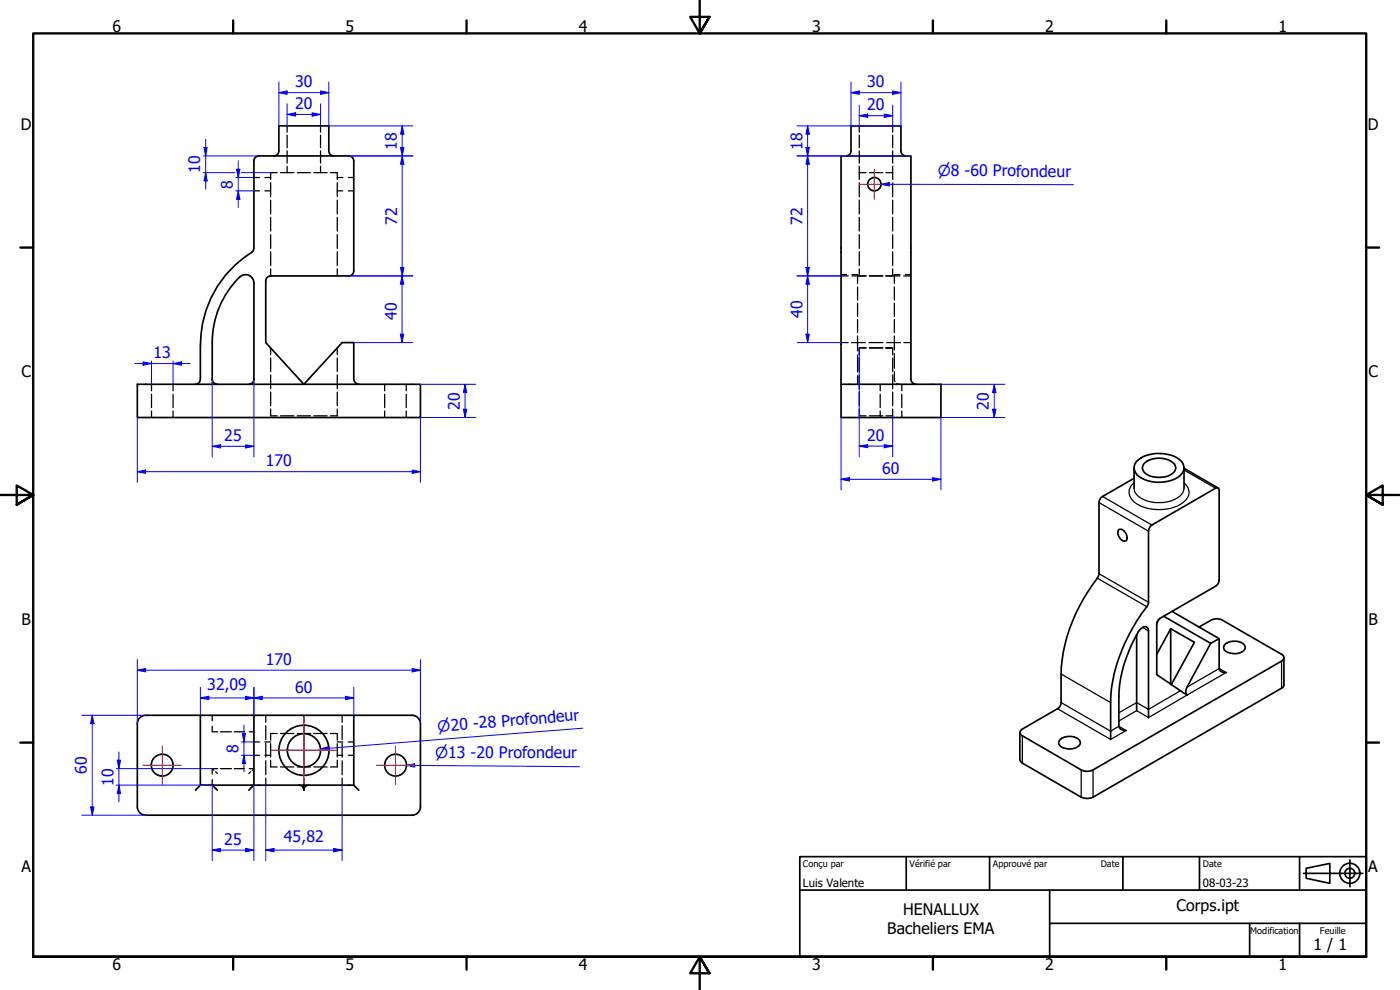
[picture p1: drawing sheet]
<svg xmlns="http://www.w3.org/2000/svg" width="420mm" height="297mm" viewBox="0 0 420 297" stroke-linecap="round" stroke-linejoin="round" font-family="sans-serif">
<!-- layer: Hidden (ISO) -->
<g fill="none" stroke="#000" stroke-width=".38">
<path d="M86.2 37.8v1.9M96.2 37.8v1.9M257.9 37.8v1.9M267.9 37.8v1.9M76.2 57.3h1.7M76.2 53.3h1.7M79.5 57.3h1.7M79.5 53.3h1.7M81.2 54.8v4.2M83.2 51.8h-2v2M84.2 51.8h4M86.2 40.6v3.7"/>
<path d="M86.2 45.3v3.6M86.2 49.9v1.9M89.2 51.8h4M94.2 51.8h4M96.2 40.6v3.7M96.2 45.3v3.6M96.2 49.9v1.9M99.2 51.8h2v2M101.2 54.8v4.2M101.2 57.3h1.7M101.2 53.3h1.7M104.5 57.3h1.7"/>
<path d="M104.5 53.3h1.7M257.9 51.8h2M257.9 40.6v3.7M257.9 45.3v3.6M257.9 49.9v3.9M257.9 54.8v4.2M260.9 51.8h4M265.9 51.8h2M267.9 40.6v3.7M267.9 45.3v3.6M267.9 49.9v3.9M267.9 54.8v4.2"/>
<path d="M81.2 60.1v4.1M81.2 65.2v4.1M81.2 70.4v4.1M81.2 75.6v4.1M101.2 60.1v4.1M101.2 65.2v4.1M101.2 70.4v4.1M101.2 75.6v4.1M257.9 60.1v4.1M257.9 65.2v4.1M257.9 70.4v4.1M257.9 75.6v4.1"/>
<path d="M267.9 60.1v4.1M267.9 65.2v4.1M267.9 70.4v4.1M267.9 75.6v4.1M81.2 80.7v2.1M101.2 80.7v2.1M252.4 82.4h1.7M252.4 82.8h2.2M255.7 82.4h1.7v.3M255.7 82.8h4.2M257.4 82.9v2.2M257.4 86.1v3.9"/>
<path d="M257.4 91v3.9M257.4 95.9v3.9M257.9 80.7v2.1M260.9 82.8h4M267.9 80.7v2.1h-2h4.2M268.4 82.9v2.2M268.4 86.1v3.9M268.4 91v3.9M268.4 95.9v3.9M270.1 82.4h-1.7v.3M271.2 82.8h2.2M271.7 82.4h1.7"/>
<path d="M45.5 115.3v2M45.5 118.3v4M51.9 115.3v2M51.9 118.3v4M63.7 113.8v.5M63.7 114.8v.5M76.2 113.8v.5M76.2 114.8v.5M81.2 104.4v2M81.2 107.4v4.1M81.2 112.5v4.1M81.2 117.7v4"/>
<path d="M101.2 104.4v2M101.2 107.4v4.1M101.2 112.5v4.1M101.2 117.7v4M115.4 115.3v2M115.4 118.3v4M121.9 115.3v2M121.9 118.3v4M252.4 102.8h2.1M255.5 102.8h4.2M257.4 100.8v4.5M257.4 106.5v5.1"/>
<path d="M257.4 112.8v2.5M257.9 107.4v4.1M257.9 112.5v4.1M257.9 117.7v4M259.9 104.4h-2v2M260.8 102.8h4.2M260.9 104.4h4M264.2 115.3v2M264.2 118.3v4M265.9 104.4h2h-2M266.1 102.8h4.2M267.9 104.4v2"/>
<path d="M267.9 107.4v4.1M267.9 112.5v4.1M267.9 117.7v4M268.4 111.6v2.6l.2 .3M268.4 100.8v4.2M268.4 106.1v4.4M269.1 115l.8 .3M270.6 115.3v2M270.6 118.3v4M271.3 102.8h2.1M45.5 123.3v2M51.9 123.3v2"/>
<path d="M81.2 122.7v2.1h2M84.2 124.8h4M89.2 124.8h4M94.2 124.8h4M101.2 122.7v2.1h-2M115.4 123.3v2M121.9 123.3v2M257.9 122.7v2.1h2M260.9 124.8h4M264.2 123.3v2M267.9 122.7v2.1h-2M270.6 123.3v2"/>
<path d="M63.7 214.6v1.7M63.7 217.9v1.7h1.6M66.2 219.6h3.3M70.3 219.6h3M74.8 219.6h1.4M79.8 214.6v2.1M79.8 217.7v4.2M91.2 214.6v2.2M91.2 217.9v2.2M102.7 214.6v2.1M102.7 217.7v4.2M63.7 233.9v1.7"/>
<path d="M63.7 230.6l.5 .5M64.7 231.6l.5 .5M65.3 230.6h-1.6v1.7M66.2 230.6h3.3M70.3 230.6h3M74.8 230.6h1.4l-.5 .5M75.2 231.6l-.5 .5M76.2 226.6h1.7M76.2 222.6h1.7M79.5 226.6h1.7M79.5 222.6h1.7M79.8 223v4.2"/>
<path d="M79.8 228.3v4.2M79.8 233.5v2.1M81.2 223.1v4M81.2 228.1v2h2M83.2 220.1h-2v2M84.2 230.1h4M84.2 220.1h4M89.2 230.1h4M89.2 220.1h4M91.2 230.1v2.2M91.2 233.4v2.2M94.2 230.1h4"/>
<path d="M94.2 220.1h4M99.2 220.1h2v2M101.2 223.1v4M101.2 228.1v2h-2M101.2 226.6h1.7M101.2 222.6h1.7M102.7 223v4.2M102.7 228.3v4.2M102.7 233.5v2.1M104.5 226.6h1.7M104.5 222.6h1.7"/>
</g>
<!-- layer: Visible (ISO) -->
<g fill="none" stroke="#000" stroke-width=".51">
<path d="M83.7 45.3v-7.5h15v7.5M83.7 45.3a1.49 1.49 0 0 1-1.5 1.5M98.7 45.3a1.49 1.49 0 0 0 1.5 1.5M104.7 46.8a1.49 1.49 0 0 1 1.5 1.5v33M104.7 46.8h-27a1.49 1.49 0 0 0-1.5 1.4v26.2l-.2 .8-.5 .5M255.4 45.3a1.49 1.49 0 0 1-1.5 1.5M255.4 45.3v-7.5h15v7.5M270.4 45.3a1.49 1.49 0 0 0 1.5 1.5M75.5 75.7a32.5 32.5 0 0 0-15.3 27.6M81.2 82.8h23.5M81.2 82.8a1.49 1.49 0 0 0-1.4 1.5v18.5l11.4 12.5 11.5-12.5h3.5v11l.4 1.1 1.1 .4M106.2 81.3a1.49 1.49 0 0 1-1.5 1.5"/>
<path d="M41.2 115.3h85v10h-85zM60.1 103.3v10.5a1.52 1.52 0 0 1-1.4 1.5M65.2 115.3l-.7-.3a1.31 1.31 0 0 1-.8-1.2v-11a27.2 27.2 0 0 1 8.6-20 2.51 2.51 0 0 1 3.9 2.1v28.9a1.52 1.52 0 0 1-1.5 1.5M252.4 115.3h30v10h-30v-78.5h21v67l.4 1.1 1.1 .4M341.1 138.4a10.7 10.7 0 0 1 13-.4 3 3 0 0 1-.5 5.2 11 11 0 0 1-12.4-.7 2.92 2.92 0 0 1-.1-4.1zM343.7 138.8a7.1 7.1 0 0 1 8.8 .4 2.14 2.14 0 0 1-1.2 3.2 7.1 7.1 0 0 1-8.1-.9 1.85 1.85 0 0 1 .5-2.7zM335.7 158.9a2.28 2.28 0 0 1 2.5 2.9 1.2 1.2 0 0 1-1.2 .5 1.2 1.2 0 0 1-1-.9 2.29 2.29 0 0 1-.3-2.5zM340.4 143.5l-9.5 5.5-.9 1-.2 .8v21.8a77.1 77.1 0 0 0-8 13.9 44.6 44.6 0 0 0-3.3 15.7v8.6l-.5 1.3-.6 .5-10.6 6.1a1.06 1.06 0 0 0-.7 1.1 1.06 1.06 0 0 0 .7 1l17.7 10.2 1.8 .4 1.2-.1 57.1-32.9a1.09 1.09 0 0 0 .7-1.1 1.09 1.09 0 0 0-.7-1l-18.2-10.4-1.2-.2-1.3 .2-4 2.2M340.4 140.4v6.1M355.3 140.5l10.3 5.9M355.3 140.4v6.1M341.1 190.5v22.7"/>
<path d="M347.2 196.3l4.1-7.7v16.7M347.8 185.9l-.6 1M349.2 184.9l14.1 8.1M351.3 188.6l7.2 4.1-7 12.7-.1-.1M351.7 183.4l14.2 8.2M363.3 193l-7.3 13.6a1.62 1.62 0 0 0 .3 1.9l-9.1-6.1v-15.5l.4-.9 .6-.5 16.6-9.6 .9-1 .2-.9-.1-27.3a.63 .63 0 0 0-1-.2l-19.1 11-.6 .6-.4 1.3v21.3l-.3 .9a52.6 52.6 0 0 0-11 27.1l-.1 13.2M363.3 193l2.6-1.4v9a1.8 1.8 0 0 0 2.1 1.2M367.7 193.3a4.7 4.7 0 0 1 5.7 .2 1.61 1.61 0 0 1-1.2 2.4l-2.3 .2a2.15 2.15 0 0 1-2.6-2.4zM385.3 197.3v8.2l-.3 .7-57.5 33.2-1.2 .2-1.8-.4-18-10.6-.4-.6v-8.2M41.2 217.1v25a2.51 2.51 0 0 0 2.5 2.5M43.7 214.6h16.4M43.7 214.6a2.51 2.51 0 0 0-2.5 2.5"/>
<path d="M76.2 214.6h-16.1v21h16.1l-1.5 1.5M76.2 214.6h30v21h-30zM106.2 214.6h17.5M123.7 214.6a2.51 2.51 0 0 1 2.5 2.5M126.2 217.1v25a2.51 2.51 0 0 1-2.5 2.5M344.7 215.3v-26a1.18 1.18 0 0 0-.8-1.3 1.18 1.18 0 0 0-1.4 .6 35.8 35.8 0 0 0-5.7 12.7 31.5 31.5 0 0 0-1 7.7v8.9a1.93 1.93 0 0 0 2.1 1.3M60.1 235.6l-1.4 1.5M63.7 235.6l1.5 1.5M89.8 235.6l1 .4 .4 1.1M91.2 235.6v1.5M92.6 235.6l-1 .4-.4 1.1M106.2 235.6l1.5 1.5"/>
<path d="M318.2 221.9a4.2 4.2 0 0 1 6 .6 2.13 2.13 0 0 1-2.3 2.1 4.8 4.8 0 0 1-3.9-1 1.32 1.32 0 0 1 .2-1.7zM43.7 244.6h80"/>
<circle cx="262.4" cy="55.3" r="2"/>
<circle cx="48.7" cy="229.6" r="3.3"/>
<circle cx="91.2" cy="225.1" r="7.5"/>
<circle cx="91.2" cy="225.1" r="5"/>
<circle cx="118.7" cy="229.6" r="3.3"/>
</g>
<!-- layer: Visible Narrow (ISO) -->
<g fill="none" stroke="#000" stroke-width=".38">
<path d="M329.8 150.8l14.9 8.6M330.9 149l14.8 8.5M340.4 146.5a4.7 4.7 0 0 0 4 3.9 10.7 10.7 0 0 0 10.1-2l.5-.6 .3-1.3M340.4 144.8a3.5 3.5 0 0 0 0 5.9 13.3 13.3 0 0 0 14.8 0 3.5 3.5 0 0 0 .1-5.9M355.3 141l9.5 5.5M329.3 173.5l14.9 8.5M329.8 172.1l14.9 8.6M342.9 188.3l1.8 1M384.6 198.4v8.1M318.5 210.8l14.8 8.6 2.5-1.5 2.1 1.3-4.6 2.7-15.9-9.3M318.5 202.2l14.8 8.6M354.3 207.2l-9.6 5.6-3.6-2-5.3 3.1"/>
<path d="M356.2 206.2l9.7-5.6 2.1 1.2-23.3 13.5-3.6-2.1-5.3 3.1M306.8 220.8v8.2M324.5 231v8.2M328 231v8.2"/>
</g>
<!-- layer: Border (ISO) -->
<g fill="none" stroke="#000" stroke-width=".7">
<path d="M70 6.1v3.9M140 6.1v3.9M210 0v10l-2.9-4.9h5.8l-2.9 4.9 2.9-4.9M280 6.1v3.9M350 6.1v3.9M6.1 74.3h3.9M410 74.3h3.9M0 148.5h10l-5-2.8v5.7l5-2.9-5 2.9M420 148.5h-10l5-2.8v5.7l-5-2.9 5 2.9M6.1 222.8h3.9M410 222.8h3.9M10 287.1v-277.1h400v277.1h-400h400"/>
<path d="M70 287.1v3.8M140 287.1v3.8M212.9 292l-2.9-4.9 2.9 4.9h-5.8l2.9-4.9v9.9M280 287.1v3.8M350 287.1v3.8"/>
</g>
<!-- layer: Title (ISO) -->
<g fill="none" stroke="#000" stroke-width=".51">
<path d="M240 257h170v30.1h-170zM272 257v10.1M297 257v10.1M337 257v10.1M360 257v10.1M390 257v10.1M405.1 258v8.1M240 267.1h170M315 277h95M315 267.1v20M375 277v10.1M390 277v10.1"/>
<path d="M391.2 262.1h17.8M392 260.5l7.1-1.4v5.9l-7.1-1.5z"/>
<circle cx="405.1" cy="262" r="3"/>
<circle cx="405.1" cy="262" r="1.49"/>
</g>
<!-- layer: Dimension (ISO) -->
<path d="M41.2 141.5h2.5" fill="none" stroke="#00f" stroke-width=".3"/>
<path d="M41.2 141.5l2.5-.5v1z" fill-rule="evenodd" fill="#00f"/>
<path d="M41.2 141.5l2.5-.5v1zM123.7 141.5h2.5" fill="none" stroke="#00f" stroke-width=".3"/>
<path d="M123.7 141l2.5 .5-2.5 .5z" fill-rule="evenodd" fill="#00f"/>
<path d="M139.6 115.3v2.5M41.2 125.3v19.4M126.2 125.3v19.4M43.7 141.5h80M123.7 141l2.5 .5-2.5 .5z" fill="none" stroke="#00f" stroke-width=".3"/>
<path d="M139.6 115.3l.5 2.5h-1z" fill-rule="evenodd" fill="#00f"/>
<path d="M139.6 115.3l.5 2.5h-1zM139.6 122.8v2.5" fill="none" stroke="#00f" stroke-width=".3"/>
<path d="M139.1 122.8h1l-.5 2.5z" fill-rule="evenodd" fill="#00f"/>
<path d="M93.7 34.3h2.5M126.2 115.3h16.5M139.6 117.8v5M126.2 125.3h16.5M139.1 122.8h1l-.5 2.5z" fill="none" stroke="#00f" stroke-width=".3"/>
<path d="M93.7 33.8l2.5 .5-2.5 .5z" fill-rule="evenodd" fill="#00f"/>
<path d="M86.2 34.3h2.5M93.7 33.8l2.5 .5-2.5 .5z" fill="none" stroke="#00f" stroke-width=".3"/>
<path d="M86.2 34.3l2.5-.5v1z" fill-rule="evenodd" fill="#00f"/>
<path d="M83.7 27.8h2.5M86.2 34.3l2.5-.5v1zM86.2 31.2v6.6M88.7 34.3h5M96.2 31.2v6.6" fill="none" stroke="#00f" stroke-width=".3"/>
<path d="M83.7 27.8l2.5-.5v1z" fill-rule="evenodd" fill="#00f"/>
<path d="M83.7 27.8l2.5-.5v1zM96.2 27.8h2.5" fill="none" stroke="#00f" stroke-width=".3"/>
<path d="M96.2 27.3l2.5 .5-2.5 .5z" fill-rule="evenodd" fill="#00f"/>
<path d="M83.7 24.6v13.2M86.2 27.8h10M96.2 27.3l2.5 .5-2.5 .5zM98.7 24.6v13.2M120.7 46.8v2.5" fill="none" stroke="#00f" stroke-width=".3"/>
<path d="M120.7 46.8l.5 2.5h-1z" fill-rule="evenodd" fill="#00f"/>
<path d="M120.7 46.8l.5 2.5h-1zM120.7 80.2v2.6" fill="none" stroke="#00f" stroke-width=".3"/>
<path d="M120.2 80.2h1l-.5 2.6z" fill-rule="evenodd" fill="#00f"/>
<path d="M71.5 50.8v2.5M104.7 46.8h19.2M120.7 49.3v30.9M104.7 82.8h19.2M120.2 80.2h1l-.5 2.6z" fill="none" stroke="#00f" stroke-width=".3"/>
<path d="M71 50.8h1l-.5 2.5z" fill-rule="evenodd" fill="#00f"/>
<path d="M71 50.8h1l-.5 2.5zM71.5 57.3v2.5" fill="none" stroke="#00f" stroke-width=".3"/>
<path d="M71.5 57.3l.5 2.5h-1z" fill-rule="evenodd" fill="#00f"/>
<path d="M70.7 53.3h5.5M70.7 57.3h5.5M71.5 57.3l.5 2.5h-1zM71.5 48.2v2.6M71.5 53.3v4M71.5 59.8v2.5M120.6 82.8v2.5" fill="none" stroke="#00f" stroke-width=".3"/>
<path d="M120.6 82.8l.6 2.5h-1.1z" fill-rule="evenodd" fill="#00f"/>
<path d="M120.6 82.8l.6 2.5h-1.1zM120.6 100.3v2.5" fill="none" stroke="#00f" stroke-width=".3"/>
<path d="M120.1 100.3h1.1l-.6 2.5z" fill-rule="evenodd" fill="#00f"/>
<path d="M61.7 51.8v2.5M104.7 82.8h19.1M120.6 85.3v15M106.2 102.8h17.6M120.1 100.3h1.1l-.6 2.5z" fill="none" stroke="#00f" stroke-width=".3"/>
<path d="M61.7 51.8l.5 2.5h-1z" fill-rule="evenodd" fill="#00f"/>
<path d="M61.7 51.8l.5 2.5h-1zM61.7 44.2v2.6" fill="none" stroke="#00f" stroke-width=".3"/>
<path d="M61.2 44.2h1l-.5 2.6z" fill-rule="evenodd" fill="#00f"/>
<path d="M61 46.8h16.7M61 51.8h9.5M61.2 44.2h1l-.5 2.6zM61.7 41.8v2.4M61.7 46.8v5M61.7 54.3v2.5M72.5 51.8h8.7M42.9 109.1h2.6" fill="none" stroke="#00f" stroke-width=".3"/>
<path d="M42.9 108.6l2.6 .5-2.6 .5z" fill-rule="evenodd" fill="#00f"/>
<path d="M42.9 108.6l2.6 .5-2.6 .5zM51.9 109.1h2.5" fill="none" stroke="#00f" stroke-width=".3"/>
<path d="M51.9 109.1l2.5-.5v1z" fill-rule="evenodd" fill="#00f"/>
<path d="M40.4 109.1h2.5M45.5 109.1h6.4M45.5 108.3v7M51.9 109.1l2.5-.5v1zM51.9 108.3v7M54.4 109.1h2.6M41.2 201.1h2.5" fill="none" stroke="#00f" stroke-width=".3"/>
<path d="M41.2 201.1l2.5-.5v1z" fill-rule="evenodd" fill="#00f"/>
<path d="M41.2 201.1l2.5-.5v1zM123.7 201.1h2.5" fill="none" stroke="#00f" stroke-width=".3"/>
<path d="M123.7 200.6l2.5 .5-2.5 .5z" fill-rule="evenodd" fill="#00f"/>
<path d="M41.2 197.9v19.2M126.2 197.9v19.2M43.7 201.1h80M103.7 209.4h2.5M123.7 200.6l2.5 .5-2.5 .5z" fill="none" stroke="#00f" stroke-width=".3"/>
<path d="M103.7 208.9l2.5 .5-2.5 .5z" fill-rule="evenodd" fill="#00f"/>
<path d="M76.2 209.4h2.5M103.7 208.9l2.5 .5-2.5 .5z" fill="none" stroke="#00f" stroke-width=".3"/>
<path d="M76.2 209.4l2.5-.5v1z" fill-rule="evenodd" fill="#00f"/>
<path d="M60.1 209.4h2.6M76.2 209.4l2.5-.5v1zM76.2 206.2v8.4M78.7 209.4h25M106.2 206.2v8.4" fill="none" stroke="#00f" stroke-width=".3"/>
<path d="M60.1 209.4l2.6-.5v1z" fill-rule="evenodd" fill="#00f"/>
<path d="M60.1 209.4l2.6-.5v1zM73.7 209.4h2.5" fill="none" stroke="#00f" stroke-width=".3"/>
<path d="M73.7 208.9l2.5 .5-2.5 .5z" fill-rule="evenodd" fill="#00f"/>
<path d="M60.1 206.2v8.4M62.7 209.4h11M73.7 208.9l2.5 .5-2.5 .5zM76.2 206.2v8.4M73.2 226.6v2.5" fill="none" stroke="#00f" stroke-width=".3"/>
<path d="M73.2 226.6l.5 2.5h-1z" fill-rule="evenodd" fill="#00f"/>
<path d="M73.2 226.6l.5 2.5h-1zM73.2 220.1v2.5" fill="none" stroke="#00f" stroke-width=".3"/>
<path d="M72.7 220.1h1l-.5 2.5z" fill-rule="evenodd" fill="#00f"/>
<path d="M73.2 217.6v2.5M35.7 228.1v2.5M72.5 226.6h3.7M72.5 222.6h3.7M72.7 220.1h1l-.5 2.5zM73.2 222.6v4M73.2 229.1v2.5" fill="none" stroke="#00f" stroke-width=".3"/>
<path d="M35.2 228.1h1l-.5 2.5z" fill-rule="evenodd" fill="#00f"/>
<path d="M35.2 228.1h1l-.5 2.5zM35.7 235.6v2.5" fill="none" stroke="#00f" stroke-width=".3"/>
<path d="M35.7 235.6l.5 2.5h-1z" fill-rule="evenodd" fill="#00f"/>
<path d="M34.9 235.6h28.8M34.9 230.6h13.7M35.7 235.6l.5 2.5h-1zM35.7 225.6v2.5M35.7 230.6v5M35.7 238.1v2.5M48.8 230.6h14.9" fill="none" stroke="#00f" stroke-width=".3"/>
<!-- layer: Symbol (ISO) -->
<path d="M98.7 224.5l-2.5 .2" fill="none" stroke="#00f" stroke-width=".3"/>
<path d="M96.2 224.7l2.4-.7 .1 1z" fill-rule="evenodd" fill="#00f"/>
<path d="M174.9 218.5l-76.2 6M96.2 224.7l2.4-.7 .1 1zM121.9 229.6l2.6 .1" fill="none" stroke="#00f" stroke-width=".3"/>
<path d="M121.9 229.6l2.6-.4v1z" fill-rule="evenodd" fill="#00f"/>
<path d="M121.9 229.6l2.6-.4v1zM124.5 229.7l49.4 .3" fill="none" stroke="#00f" stroke-width=".3"/>
<!-- layer: Dimension (ISO) -->
<path d="M73.7 255.1h2.5" fill="none" stroke="#00f" stroke-width=".3"/>
<path d="M73.7 254.6l2.5 .5-2.5 .5z" fill-rule="evenodd" fill="#00f"/>
<path d="M63.7 255.1h2.5M73.7 254.6l2.5 .5-2.5 .5z" fill="none" stroke="#00f" stroke-width=".3"/>
<path d="M63.7 255.1l2.5-.5v1z" fill-rule="evenodd" fill="#00f"/>
<path d="M63.7 235.6v22.6M76.2 235.6v22.6M63.7 255.1l2.5-.5v1zM66.2 255.1h7.5M79.8 255.1h2.4" fill="none" stroke="#00f" stroke-width=".3"/>
<path d="M79.8 255.1l2.4-.5v1z" fill-rule="evenodd" fill="#00f"/>
<path d="M79.8 255.1l2.4-.5v1zM100.1 255.1h2.6" fill="none" stroke="#00f" stroke-width=".3"/>
<path d="M100.1 254.6l2.6 .5-2.6 .5z" fill-rule="evenodd" fill="#00f"/>
<path d="M27.7 214.6v2.5M79.8 235.6v22.6M102.7 235.6v22.6M82.2 255.1h17.9M100.1 254.6l2.6 .5-2.6 .5z" fill="none" stroke="#00f" stroke-width=".3"/>
<!-- layer: Center Mark (ISO) -->
<path d="M257.9 55.3h9M262.4 50.8v9M91.2 217.6v15M91.2 215.1v20M42.9 229.6h11.5M48.7 223.8v11.6M81.2 225.1h20M83.7 225.1h15M113 229.6h11.5M118.7 223.8v11.6" fill="none" stroke="#f00" stroke-width=".3"/>
<!-- layer: Dimension (ISO) -->
<path d="M27.7 214.6l.5 2.5h-1z" fill-rule="evenodd" fill="#00f"/>
<path d="M27.7 214.6l.5 2.5h-1zM27.7 242.1v2.5" fill="none" stroke="#00f" stroke-width=".3"/>
<path d="M27.2 242.1h1l-.5 2.5z" fill-rule="evenodd" fill="#00f"/>
<path d="M63.7 133.9h2.5M24.5 214.6h19.2M27.7 217.1v25M24.5 244.6h19.2M27.2 242.1h1l-.5 2.5z" fill="none" stroke="#00f" stroke-width=".3"/>
<path d="M63.7 133.9l2.5-.4v.9z" fill-rule="evenodd" fill="#00f"/>
<path d="M63.7 133.9l2.5-.4v.9zM73.7 133.9h2.5" fill="none" stroke="#00f" stroke-width=".3"/>
<path d="M73.7 133.5l2.5 .4-2.5 .5z" fill-rule="evenodd" fill="#00f"/>
<path d="M255.4 27.8h2.5M63.7 113.8v23.3M76.2 113.8v23.3M66.2 133.9h7.5M73.7 133.5l2.5 .4-2.5 .5z" fill="none" stroke="#00f" stroke-width=".3"/>
<path d="M255.4 27.8l2.5-.5v1z" fill-rule="evenodd" fill="#00f"/>
<path d="M255.4 27.8l2.5-.5v1zM267.9 27.8h2.5" fill="none" stroke="#00f" stroke-width=".3"/>
<path d="M267.9 27.3l2.5 .5-2.5 .5z" fill-rule="evenodd" fill="#00f"/>
<path d="M255.4 24.6v13.2M257.9 27.8h10M257.9 34.7h2.5M267.9 27.3l2.5 .5-2.5 .5zM270.4 24.6v13.2" fill="none" stroke="#00f" stroke-width=".3"/>
<path d="M257.9 34.7l2.5-.5v1z" fill-rule="evenodd" fill="#00f"/>
<path d="M257.9 34.7l2.5-.5v1zM265.4 34.7h2.5" fill="none" stroke="#00f" stroke-width=".3"/>
<path d="M265.4 34.2l2.5 .5-2.5 .5z" fill-rule="evenodd" fill="#00f"/>
<path d="M257.9 31.5v6.3M260.4 34.7h5M265.4 34.2l2.5 .5-2.5 .5zM267.9 31.5v6.3M252.4 143.8h2.5" fill="none" stroke="#00f" stroke-width=".3"/>
<path d="M252.4 143.8l2.5-.5v1z" fill-rule="evenodd" fill="#00f"/>
<path d="M252.4 143.8l2.5-.5v1zM279.9 143.8h2.5" fill="none" stroke="#00f" stroke-width=".3"/>
<path d="M279.9 143.3l2.5 .5-2.5 .5z" fill-rule="evenodd" fill="#00f"/>
<path d="M252.4 125.3v21.7M282.4 125.3v21.7M298.4 122.8v2.5M254.9 143.8h25M279.9 143.3l2.5 .5-2.5 .5z" fill="none" stroke="#00f" stroke-width=".3"/>
<path d="M297.9 122.8h1l-.5 2.5z" fill-rule="evenodd" fill="#00f"/>
<path d="M298.4 115.3v2.5M297.9 122.8h1l-.5 2.5z" fill="none" stroke="#00f" stroke-width=".3"/>
<path d="M298.4 115.3l.5 2.5h-1z" fill-rule="evenodd" fill="#00f"/>
<path d="M242.4 82.8v2.5M282.4 115.3h19.2M298.4 115.3l.5 2.5h-1zM298.4 117.8v5M282.4 125.3h19.2" fill="none" stroke="#00f" stroke-width=".3"/>
<path d="M242.4 82.8l.5 2.5h-1z" fill-rule="evenodd" fill="#00f"/>
<path d="M242.4 82.8l.5 2.5h-1zM242.4 100.3v2.5" fill="none" stroke="#00f" stroke-width=".3"/>
<path d="M241.9 100.3h1l-.5 2.5z" fill-rule="evenodd" fill="#00f"/>
<path d="M239.2 82.8h13.2M242.4 80.2v2.6M242.4 85.3v15M239.2 102.8h13.2M241.9 100.3h1l-.5 2.5z" fill="none" stroke="#00f" stroke-width=".3"/>
<path d="M241.9 80.2h1l-.5 2.6z" fill-rule="evenodd" fill="#00f"/>
<path d="M242.4 46.8v2.5M241.9 80.2h1l-.5 2.6z" fill="none" stroke="#00f" stroke-width=".3"/>
<path d="M242.4 46.8l.5 2.5h-1z" fill-rule="evenodd" fill="#00f"/>
<path d="M120.7 44.2v2.6M239.2 46.8h13.2M242.4 46.8l.5 2.5h-1zM242.4 49.3v30.9M239.2 82.8h13.2" fill="none" stroke="#00f" stroke-width=".3"/>
<path d="M120.2 44.2h1l-.5 2.6z" fill-rule="evenodd" fill="#00f"/>
<path d="M120.7 37.8v2.4M120.2 44.2h1l-.5 2.6z" fill="none" stroke="#00f" stroke-width=".3"/>
<path d="M120.7 37.8l.5 2.4h-1z" fill-rule="evenodd" fill="#00f"/>
<path d="M98.7 37.8h25.2M120.7 37.8l.5 2.4h-1zM104.7 46.8h19.2M120.7 40.2v4M242.4 44.2v2.6" fill="none" stroke="#00f" stroke-width=".3"/>
<path d="M241.9 44.2h1l-.5 2.6z" fill-rule="evenodd" fill="#00f"/>
<path d="M242.4 37.8v2.4M241.9 44.2h1l-.5 2.6z" fill="none" stroke="#00f" stroke-width=".3"/>
<path d="M242.4 37.8l.5 2.4h-1z" fill-rule="evenodd" fill="#00f"/>
<path d="M239.2 37.8h31.2M242.4 37.8l.5 2.4h-1zM239.2 46.8h34.2M242.4 40.2v4" fill="none" stroke="#00f" stroke-width=".3"/>
<!-- layer: Symbol (ISO) -->
<path d="M264.4 55.3h2.5" fill="none" stroke="#00f" stroke-width=".3"/>
<path d="M264.4 55.3l2.5-.5v1z" fill-rule="evenodd" fill="#00f"/>
<path d="M264.4 55.3l2.5-.5v1zM266.9 55.3l55.3 .1" fill="none" stroke="#00f" stroke-width=".3"/>
<!-- layer: Dimension (ISO) -->
<path d="M257.9 133.8h2.5" fill="none" stroke="#00f" stroke-width=".3"/>
<path d="M257.9 133.8l2.5-.4v1z" fill-rule="evenodd" fill="#00f"/>
<path d="M257.9 133.8l2.5-.4v1zM265.4 133.8h2.5" fill="none" stroke="#00f" stroke-width=".3"/>
<path d="M265.4 133.4l2.5 .4-2.5 .6z" fill-rule="evenodd" fill="#00f"/>
<path d="M257.9 104.4v32.6M260.4 133.8h5M265.4 133.4l2.5 .4-2.5 .6zM267.9 124.8v12.2" fill="none" stroke="#00f" stroke-width=".3"/>
<g font-size="4.8">
<text x="33.7" y="9.6">6</text>
<text x="103.7" y="9.6">5</text>
<text x="173.7" y="9.6">4</text>
<text x="243.7" y="9.6">3</text>
<text x="313.7" y="9.6">2</text>
<text x="383.7" y="9.6">1</text>
<text x="6.2" y="38.9">D</text>
<text x="410.5" y="38.9">D</text>
<text x="6.4" y="113.1">C</text>
<text x="410.7" y="113.1">C</text>
<text x="6.4" y="187.4">B</text>
<text x="410.7" y="187.4">B</text>
<text x="6.4" y="261.7">A</text>
<text x="410.7" y="261.7">A</text>
<text x="271" y="274.6">HENALLUX</text>
<text x="353.1" y="273.4">Corps.ipt</text>
<text x="266.3" y="280.3">Bacheliers EMA</text>
<text x="394.2" y="285">1 / 1</text>
<text x="33.7" y="290.9">6</text>
<text x="103.7" y="290.9">5</text>
<text x="173.7" y="290.9">4</text>
<text x="243.7" y="290.9">3</text>
<text x="313.7" y="290.9">2</text>
<text x="383.7" y="290.9">1</text>
</g>
<g font-size="4.8" fill="#00f">
<text x="88.6" y="26.1">30</text>
<text x="260.3" y="26.1">30</text>
<text x="88.6" y="32.8">20</text>
<text x="260.3" y="33.1">20</text>
<text x="119.1" y="44.9" transform="rotate(-90 119.1 44.9)">18</text>
<text x="240.8" y="44.9" transform="rotate(-90 240.8 44.9)">18</text>
<text x="60.1" y="51.9" transform="rotate(-90 60.1 51.9)">10</text>
<text x="69.8" y="56.6" transform="rotate(-90 69.8 56.6)">8</text>
<text x="119.2" y="67.4" transform="rotate(-90 119.2 67.4)">72</text>
<text x="240.9" y="67.4" transform="rotate(-90 240.9 67.4)">72</text>
<text x="240.8" y="95.4" transform="rotate(-90 240.8 95.4)">40</text>
<text x="119.1" y="96.1" transform="rotate(-90 119.1 96.1)">40</text>
<text x="46" y="107.5">13</text>
<text x="138" y="122.9" transform="rotate(-90 138 122.9)">20</text>
<text x="296.8" y="122.9" transform="rotate(-90 296.8 122.9)">20</text>
<text x="67.3" y="132.3">25</text>
<text x="260.3" y="132.3">20</text>
<text x="79.8" y="139.9">170</text>
<text x="264.8" y="142.2">60</text>
<text x="79.8" y="199.5">170</text>
<text x="62.2" y="207">32,09</text>
<text x="88.6" y="207.8">60</text>
<text x="71.6" y="225.9" transform="rotate(-90 71.6 225.9)">8</text>
<text x="26.1" y="232.2" transform="rotate(-90 26.1 232.2)">60</text>
<text x="34.1" y="235.7" transform="rotate(-90 34.1 235.7)">10</text>
<text x="67.3" y="253.5">25</text>
<text x="85.2" y="252.7">45,82</text>
</g>
<g font-size="4.6" fill="#00f">
<text x="281.4" y="52.9">⌀8 -60 Profondeur</text>
<text x="131.4" y="219.5" transform="rotate(-5 131.4 219.5)">⌀20 -28 Profondeur</text>
<text x="130.6" y="227.3">⌀13 -20 Profondeur</text>
</g>
<g font-size="3.4">
<text x="241" y="266">Luis Valente</text>
<text x="361" y="266">08-03-23</text>
</g>
<g font-size="2.7">
<text x="241" y="260.1">Conçu par</text>
<text x="273" y="260.3">Vérifié par</text>
<text x="298" y="260.3">Approuvé par</text>
<text x="330.3" y="260">Date</text>
<text x="361" y="260">Date</text>
<text x="375.2" y="280.1">Modification</text>
<text x="396.1" y="280.1">Feuille</text>
</g>
</svg>
